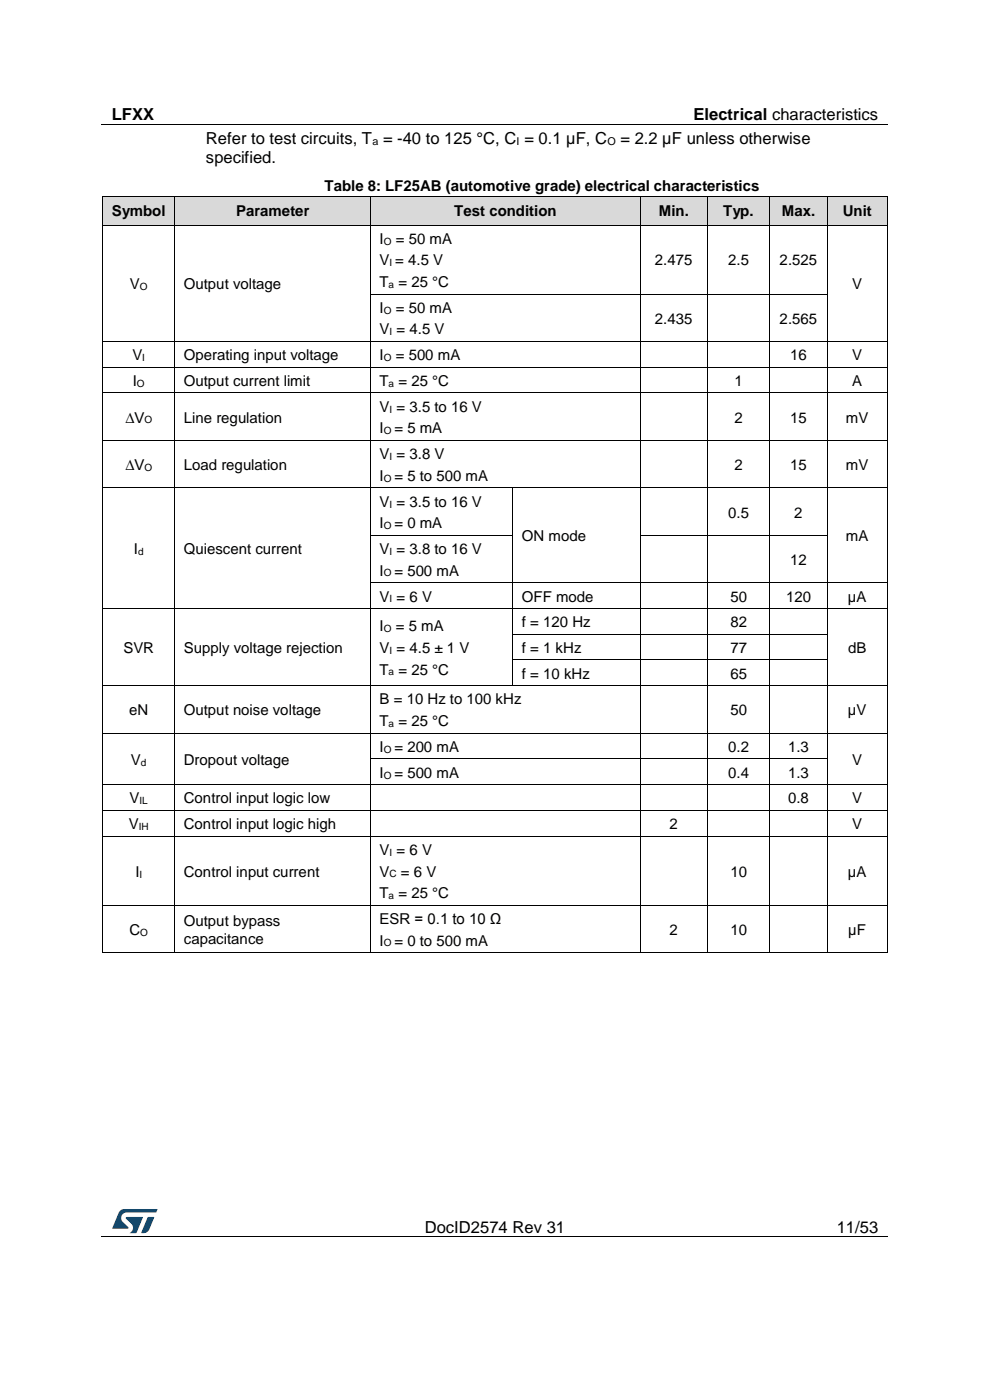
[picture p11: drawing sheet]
<svg xmlns="http://www.w3.org/2000/svg" width="210mm" height="297mm" viewBox="0 0 210 297" stroke-linecap="round" stroke-linejoin="round" font-family="sans-serif">
<path d="M21.5 26.5h166.8M21.5 262.4h166.8" fill="none" stroke="#000" stroke-width=".21"/>
<g fill="#000">
<path d="M104.4 26.4h.1v.1h-.1z" fill-rule="evenodd"/>
<path d="M61.6 262.3h.1v.2h-.1z" fill-rule="evenodd"/>
<path d="M148 262.3h.2v.2h-.2z" fill-rule="evenodd"/>
</g>
<g fill="#005288">
<path d="M25.4 256.9l.6-.4h.4l7 .1-.3 .6h-6.2a1.26 1.26 0 0 0-1.2 1.1 1.26 1.26 0 0 0 .8 1.4l.7 .6v.3l-3.4 .1z"/>
<path d="M31.4 258.2l1.3 .1-1 2.5a1.32 1.32 0 0 1-1.7 .7z"/>
<path d="M26.7 258.2l3.6 .1-1.4 3.3h-1.4a1.35 1.35 0 0 0 .7-1.2 1.35 1.35 0 0 0-.8-1.2l-.7-.6z"/>
</g>
<g fill="#d9d9d9">
<path d="M21.9 41.7h15.2v6h-15.2z" fill-rule="evenodd"/>
<path d="M23.7 41.7h11.5v6h-11.5z" fill-rule="evenodd"/>
<path d="M37.1 41.7h41.5v6h-41.5z" fill-rule="evenodd"/>
<path d="M39 41.7h37.8v6h-37.8z" fill-rule="evenodd"/>
<path d="M78.7 41.7h57.1v6h-57.1z" fill-rule="evenodd"/>
<path d="M80.6 41.7h53.3v6h-53.3z" fill-rule="evenodd"/>
<path d="M135.8 41.7h14.3v6h-14.3z" fill-rule="evenodd"/>
<path d="M137.7 41.7h10.5v6h-10.5z" fill-rule="evenodd"/>
<path d="M150.1 41.7h13.1v6h-13.1z" fill-rule="evenodd"/>
<path d="M152 41.7h9.4v6h-9.4z" fill-rule="evenodd"/>
<path d="M163.3 41.7h12.2v6h-12.2z" fill-rule="evenodd"/>
<path d="M165.2 41.7h8.4v6h-8.4z" fill-rule="evenodd"/>
<path d="M175.6 41.7h12.6v6h-12.6z" fill-rule="evenodd"/>
<path d="M177.4 41.7h8.9v6h-8.9z" fill-rule="evenodd"/>
</g>
<g fill="#000">
<path d="M21.7 47.7h.2v.1h-.2z" fill-rule="evenodd"/>
<path d="M21.7 47.7h.2v.1h-.2z" fill-rule="evenodd"/>
<path d="M21.7 41.6l.1 .1z" fill-rule="evenodd"/>
<path d="M21.7 41.6l.1 .1z" fill-rule="evenodd"/>
<path d="M21.9 47.7h.1v.1h-.1z" fill-rule="evenodd"/>
<path d="M37 47.7h.2v.1h-.2z" fill-rule="evenodd"/>
<path d="M37 41.6l.1 .1z" fill-rule="evenodd"/>
<path d="M37.2 47.7h.1v.1h-.1z" fill-rule="evenodd"/>
<path d="M78.5 47.7h.2v.1h-.2z" fill-rule="evenodd"/>
<path d="M78.6 41.6l.1 .1z" fill-rule="evenodd"/>
<path d="M78.7 47.7h.2v.1h-.2z" fill-rule="evenodd"/>
<path d="M135.7 47.7h.2v.1h-.2z" fill-rule="evenodd"/>
<path d="M135.8 41.6v.1z" fill-rule="evenodd"/>
<path d="M135.9 47.7h.2v.1h-.2z" fill-rule="evenodd"/>
<path d="M150 47.7h.2v.1h-.2z" fill-rule="evenodd"/>
<path d="M150.1 41.6v.1z" fill-rule="evenodd"/>
<path d="M150.2 47.7h.2v.1h-.2z" fill-rule="evenodd"/>
<path d="M163.1 47.7h.2v.1h-.2z" fill-rule="evenodd"/>
<path d="M163.2 41.6l.1 .1z" fill-rule="evenodd"/>
<path d="M163.3 47.7h.2v.1h-.2z" fill-rule="evenodd"/>
<path d="M175.4 47.7h.2v.1h-.2z" fill-rule="evenodd"/>
<path d="M175.5 41.6l.1 .1z" fill-rule="evenodd"/>
<path d="M175.6 47.7h.2v.1h-.2z" fill-rule="evenodd"/>
<path d="M188.1 47.7h.2v.1h-.2z" fill-rule="evenodd"/>
<path d="M188.1 47.7h.2v.1h-.2z" fill-rule="evenodd"/>
<path d="M188.2 41.6l.1 .1z" fill-rule="evenodd"/>
<path d="M188.2 41.6l.1 .1z" fill-rule="evenodd"/>
<path d="M21.7 62.3h.2v.2h-.2z" fill-rule="evenodd"/>
<path d="M21.7 72.4h.2v.1h-.2z" fill-rule="evenodd"/>
<path d="M21.7 77.8h.2v.2h-.2z" fill-rule="evenodd"/>
<path d="M37 62.3h.2v.2h-.2z" fill-rule="evenodd"/>
<path d="M37 72.4h.2v.1h-.2z" fill-rule="evenodd"/>
<path d="M37 77.8h.2v.2h-.2z" fill-rule="evenodd"/>
<path d="M78.5 62.3h.2v.2h-.2z" fill-rule="evenodd"/>
<path d="M78.5 72.4h.2v.1h-.2z" fill-rule="evenodd"/>
<path d="M78.5 77.8h.2v.2h-.2z" fill-rule="evenodd"/>
<path d="M135.7 62.3h.2v.2h-.2z" fill-rule="evenodd"/>
<path d="M135.7 72.4h.2v.1h-.2z" fill-rule="evenodd"/>
<path d="M135.7 77.8h.2v.2h-.2z" fill-rule="evenodd"/>
<path d="M150 62.3h.2v.2h-.2z" fill-rule="evenodd"/>
<path d="M150 72.4h.2v.1h-.2z" fill-rule="evenodd"/>
<path d="M150 77.8h.2v.2h-.2z" fill-rule="evenodd"/>
<path d="M163.1 62.3h.2v.2h-.2z" fill-rule="evenodd"/>
<path d="M163.1 72.4h.2v.1h-.2z" fill-rule="evenodd"/>
<path d="M163.1 77.8h.2v.2h-.2z" fill-rule="evenodd"/>
<path d="M175.4 62.3h.2v.2h-.2z" fill-rule="evenodd"/>
<path d="M175.4 72.4h.2v.1h-.2z" fill-rule="evenodd"/>
<path d="M175.4 77.8h.2v.2h-.2z" fill-rule="evenodd"/>
<path d="M188.1 62.3h.2v.2h-.2z" fill-rule="evenodd"/>
<path d="M188.1 72.4h.2v.1h-.2z" fill-rule="evenodd"/>
<path d="M188.1 77.8h.2v.2h-.2z" fill-rule="evenodd"/>
<path d="M21.7 83.3h.2v.1h-.2z" fill-rule="evenodd"/>
<path d="M21.7 93.4h.2v.1h-.2z" fill-rule="evenodd"/>
<path d="M37 83.3h.2v.1h-.2z" fill-rule="evenodd"/>
<path d="M37 93.4h.2v.1h-.2z" fill-rule="evenodd"/>
<path d="M78.5 83.3h.2v.1h-.2z" fill-rule="evenodd"/>
<path d="M78.5 93.4h.2v.1h-.2z" fill-rule="evenodd"/>
<path d="M135.7 83.3h.2v.1h-.2z" fill-rule="evenodd"/>
<path d="M135.7 93.4h.2v.1h-.2z" fill-rule="evenodd"/>
<path d="M150 83.3h.2v.1h-.2z" fill-rule="evenodd"/>
<path d="M150 93.4h.2v.1h-.2z" fill-rule="evenodd"/>
<path d="M163.1 83.3h.2v.1h-.2z" fill-rule="evenodd"/>
<path d="M163.1 93.4h.2v.1h-.2z" fill-rule="evenodd"/>
<path d="M175.4 83.3h.2v.1h-.2z" fill-rule="evenodd"/>
<path d="M175.4 93.4h.2v.1h-.2z" fill-rule="evenodd"/>
<path d="M188.1 83.3h.2v.1h-.2z" fill-rule="evenodd"/>
<path d="M188.1 93.4h.2v.1h-.2z" fill-rule="evenodd"/>
<path d="M21.7 103.4h.2v.2h-.2z" fill-rule="evenodd"/>
<path d="M21.7 113.5h.2v.1h-.2z" fill-rule="evenodd"/>
<path d="M37 103.4h.2v.2h-.2z" fill-rule="evenodd"/>
<path d="M37 113.5h.2v.1h-.2z" fill-rule="evenodd"/>
<path d="M78.5 103.4h.2v.2h-.2z" fill-rule="evenodd"/>
<path d="M78.5 113.5h.2v.1h-.2z" fill-rule="evenodd"/>
<path d="M108.7 103.4h.2v.2h-.2z" fill-rule="evenodd"/>
<path d="M108.7 113.5h.2v.1h-.2z" fill-rule="evenodd"/>
<path d="M135.7 103.4h.2v.2h-.2z" fill-rule="evenodd"/>
<path d="M135.7 113.5h.2v.1h-.2z" fill-rule="evenodd"/>
<path d="M150 103.4h.2v.2h-.2z" fill-rule="evenodd"/>
<path d="M150 113.5h.2v.1h-.2z" fill-rule="evenodd"/>
<path d="M163.1 103.4h.2v.2h-.2z" fill-rule="evenodd"/>
<path d="M163.1 113.5h.2v.1h-.2z" fill-rule="evenodd"/>
<path d="M175.4 103.4h.2v.2h-.2z" fill-rule="evenodd"/>
<path d="M175.4 113.5h.2v.1h-.2z" fill-rule="evenodd"/>
<path d="M188.1 103.4h.2v.2h-.2z" fill-rule="evenodd"/>
<path d="M188.1 113.5h.2v.1h-.2z" fill-rule="evenodd"/>
<path d="M21.7 123.5h.2v.2h-.2z" fill-rule="evenodd"/>
<path d="M21.7 129h.2v.2h-.2z" fill-rule="evenodd"/>
<path d="M21.7 134.5h.2v.1h-.2z" fill-rule="evenodd"/>
<path d="M37 123.5h.2v.2h-.2z" fill-rule="evenodd"/>
<path d="M37 129h.2v.2h-.2z" fill-rule="evenodd"/>
<path d="M37 134.5h.2v.1h-.2z" fill-rule="evenodd"/>
<path d="M78.5 123.5h.2v.2h-.2z" fill-rule="evenodd"/>
<path d="M78.5 129h.2v.2h-.2z" fill-rule="evenodd"/>
<path d="M78.5 134.5h.2v.1h-.2z" fill-rule="evenodd"/>
<path d="M108.7 123.5h.2v.2h-.2z" fill-rule="evenodd"/>
<path d="M108.7 129h.2v.2h-.2z" fill-rule="evenodd"/>
<path d="M108.7 134.5h.2v.1h-.2z" fill-rule="evenodd"/>
<path d="M135.7 123.5h.2v.2h-.2z" fill-rule="evenodd"/>
<path d="M135.7 129h.2v.2h-.2z" fill-rule="evenodd"/>
<path d="M135.7 134.5h.2v.1h-.2z" fill-rule="evenodd"/>
<path d="M150 123.5h.2v.2h-.2z" fill-rule="evenodd"/>
<path d="M150 129h.2v.2h-.2z" fill-rule="evenodd"/>
<path d="M150 134.5h.2v.1h-.2z" fill-rule="evenodd"/>
<path d="M163.1 123.5h.2v.2h-.2z" fill-rule="evenodd"/>
<path d="M163.1 129h.2v.2h-.2z" fill-rule="evenodd"/>
<path d="M163.1 134.5h.2v.1h-.2z" fill-rule="evenodd"/>
<path d="M175.4 123.5h.2v.2h-.2z" fill-rule="evenodd"/>
<path d="M175.4 129h.2v.2h-.2z" fill-rule="evenodd"/>
<path d="M175.4 134.5h.2v.1h-.2z" fill-rule="evenodd"/>
<path d="M188.1 123.5h.2v.2h-.2z" fill-rule="evenodd"/>
<path d="M188.1 129h.2v.2h-.2z" fill-rule="evenodd"/>
<path d="M188.1 134.5h.2v.1h-.2z" fill-rule="evenodd"/>
<path d="M21.7 139.9h.2v.2h-.2z" fill-rule="evenodd"/>
<path d="M21.7 145.4h.2v.2h-.2z" fill-rule="evenodd"/>
<path d="M21.7 155.5h.2v.1h-.2z" fill-rule="evenodd"/>
<path d="M37 139.9h.2v.2h-.2z" fill-rule="evenodd"/>
<path d="M37 145.4h.2v.2h-.2z" fill-rule="evenodd"/>
<path d="M37 155.5h.2v.1h-.2z" fill-rule="evenodd"/>
<path d="M78.5 139.9h.2v.2h-.2z" fill-rule="evenodd"/>
<path d="M78.5 145.4h.2v.2h-.2z" fill-rule="evenodd"/>
<path d="M78.5 155.5h.2v.1h-.2z" fill-rule="evenodd"/>
<path d="M108.7 139.9h.2v.2h-.2z" fill-rule="evenodd"/>
<path d="M108.7 145.4h.2v.2h-.2z" fill-rule="evenodd"/>
<path d="M135.7 139.9h.2v.2h-.2z" fill-rule="evenodd"/>
<path d="M135.7 145.4h.2v.2h-.2z" fill-rule="evenodd"/>
<path d="M135.7 155.5h.2v.1h-.2z" fill-rule="evenodd"/>
<path d="M150 139.9h.2v.2h-.2z" fill-rule="evenodd"/>
<path d="M150 145.4h.2v.2h-.2z" fill-rule="evenodd"/>
<path d="M150 155.5h.2v.1h-.2z" fill-rule="evenodd"/>
<path d="M163.1 139.9h.2v.2h-.2z" fill-rule="evenodd"/>
<path d="M163.1 145.4h.2v.2h-.2z" fill-rule="evenodd"/>
<path d="M163.1 155.5h.2v.1h-.2z" fill-rule="evenodd"/>
<path d="M175.4 139.9h.2v.2h-.2z" fill-rule="evenodd"/>
<path d="M175.4 145.4h.2v.2h-.2z" fill-rule="evenodd"/>
<path d="M175.4 155.5h.2v.1h-.2z" fill-rule="evenodd"/>
<path d="M188.1 139.9h.2v.2h-.2z" fill-rule="evenodd"/>
<path d="M188.1 145.4h.2v.2h-.2z" fill-rule="evenodd"/>
<path d="M188.1 155.5h.2v.1h-.2z" fill-rule="evenodd"/>
<path d="M21.7 160.9h.2v.2h-.2z" fill-rule="evenodd"/>
<path d="M21.7 166.4h.2v.2h-.2z" fill-rule="evenodd"/>
<path d="M21.7 171.9h.2v.1h-.2z" fill-rule="evenodd"/>
<path d="M21.7 177.3h.2v.2h-.2z" fill-rule="evenodd"/>
<path d="M37 160.9h.2v.2h-.2z" fill-rule="evenodd"/>
<path d="M37 166.4h.2v.2h-.2z" fill-rule="evenodd"/>
<path d="M37 171.9h.2v.1h-.2z" fill-rule="evenodd"/>
<path d="M37 177.3h.2v.2h-.2z" fill-rule="evenodd"/>
<path d="M78.5 160.9h.2v.2h-.2z" fill-rule="evenodd"/>
<path d="M78.5 166.4h.2v.2h-.2z" fill-rule="evenodd"/>
<path d="M78.5 171.9h.2v.1h-.2z" fill-rule="evenodd"/>
<path d="M78.5 177.3h.2v.2h-.2z" fill-rule="evenodd"/>
<path d="M135.7 160.9h.2v.2h-.2z" fill-rule="evenodd"/>
<path d="M135.7 166.4h.2v.2h-.2z" fill-rule="evenodd"/>
<path d="M135.7 171.9h.2v.1h-.2z" fill-rule="evenodd"/>
<path d="M135.7 177.3h.2v.2h-.2z" fill-rule="evenodd"/>
<path d="M150 160.9h.2v.2h-.2z" fill-rule="evenodd"/>
<path d="M150 166.4h.2v.2h-.2z" fill-rule="evenodd"/>
<path d="M150 171.9h.2v.1h-.2z" fill-rule="evenodd"/>
<path d="M150 177.3h.2v.2h-.2z" fill-rule="evenodd"/>
<path d="M163.1 160.9h.2v.2h-.2z" fill-rule="evenodd"/>
<path d="M163.1 166.4h.2v.2h-.2z" fill-rule="evenodd"/>
<path d="M163.1 171.9h.2v.1h-.2z" fill-rule="evenodd"/>
<path d="M163.1 177.3h.2v.2h-.2z" fill-rule="evenodd"/>
<path d="M175.4 160.9h.2v.2h-.2z" fill-rule="evenodd"/>
<path d="M175.4 166.4h.2v.2h-.2z" fill-rule="evenodd"/>
<path d="M175.4 171.9h.2v.1h-.2z" fill-rule="evenodd"/>
<path d="M175.4 177.3h.2v.2h-.2z" fill-rule="evenodd"/>
<path d="M188.1 160.9h.2v.2h-.2z" fill-rule="evenodd"/>
<path d="M188.1 166.4h.2v.2h-.2z" fill-rule="evenodd"/>
<path d="M188.1 171.9h.2v.1h-.2z" fill-rule="evenodd"/>
<path d="M188.1 177.3h.2v.2h-.2z" fill-rule="evenodd"/>
<path d="M21.7 192h.2v.1h-.2z" fill-rule="evenodd"/>
<path d="M37 192h.2v.1h-.2z" fill-rule="evenodd"/>
<path d="M78.5 192h.2v.1h-.2z" fill-rule="evenodd"/>
<path d="M135.7 192h.2v.1h-.2z" fill-rule="evenodd"/>
<path d="M150 192h.2v.1h-.2z" fill-rule="evenodd"/>
<path d="M163.1 192h.2v.1h-.2z" fill-rule="evenodd"/>
<path d="M175.4 192h.2v.1h-.2z" fill-rule="evenodd"/>
<path d="M188.1 192h.2v.1h-.2z" fill-rule="evenodd"/>
<path d="M21.7 202h.2v.2h-.2z" fill-rule="evenodd"/>
<path d="M21.7 202h.2v.2h-.2z" fill-rule="evenodd"/>
<path d="M37 202h.2v.2h-.2z" fill-rule="evenodd"/>
<path d="M78.5 202h.2v.2h-.2z" fill-rule="evenodd"/>
<path d="M135.7 202h.2v.2h-.2z" fill-rule="evenodd"/>
<path d="M150 202h.2v.2h-.2z" fill-rule="evenodd"/>
<path d="M163.1 202h.2v.2h-.2z" fill-rule="evenodd"/>
<path d="M175.4 202h.2v.2h-.2z" fill-rule="evenodd"/>
<path d="M188.1 202h.2v.2h-.2z" fill-rule="evenodd"/>
<path d="M188.1 202h.2v.2h-.2z" fill-rule="evenodd"/>
</g>
<g fill="none" stroke="#000" stroke-width=".21">
<path d="M21.8 41.7v6M21.8 47.8v14.5M21.8 41.6h15.3M22 47.8h15M37.1 41.7v6M37.1 47.8v14.5M37.1 41.6h41.5M37.3 47.8h41.2M78.6 41.7v6M78.6 47.8v14.5M78.7 41.6h57.1M78.9 47.8h56.8"/>
<path d="M135.8 41.7v6M135.8 47.8v14.5M135.8 41.6h14.3M136.1 47.8h13.9M150.1 41.7v6M150.1 47.8v14.5M150.1 41.6h13.1M150.4 47.8h12.7M163.2 41.7v6M163.2 47.8v14.5M163.3 41.6h12.2M163.5 47.8h11.9"/>
<path d="M175.5 41.7v6M175.5 47.8v14.5M175.6 41.6h12.6M175.8 47.8h12.3M188.2 41.7v6M188.2 47.8v14.5M21.8 62.5v9.9M21.8 72.5v5.3M21.8 78v5.3M21.9 72.4h15.1M21.9 77.9h15.1M37.1 62.5v9.9"/>
<path d="M37.1 72.5v5.3M37.1 78v5.3M37.2 72.4h41.3M37.2 77.9h41.3M78.6 62.5v9.9M78.6 72.5v5.3M78.6 78v5.3M78.7 62.4h57M78.7 72.4h57M78.7 77.9h57M135.8 62.5v9.9M135.8 72.5v5.3"/>
<path d="M135.8 78v5.3M135.9 62.4h14.1M135.9 72.4h14.1M135.9 77.9h14.1M150.1 62.5v9.9M150.1 72.5v5.3M150.1 78v5.3M150.2 62.4h12.9M150.2 72.4h12.9M150.2 77.9h12.9M163.2 62.5v9.9M163.2 72.5v5.3"/>
<path d="M163.2 78v5.3M163.3 62.4h12.1M163.3 72.4h12.1M163.3 77.9h12.1M175.5 62.5v9.9M175.5 72.5v5.3M175.5 78v5.3M175.6 72.4h12.5M175.6 77.9h12.5M188.2 62.5v9.9M188.2 72.5v5.3M188.2 78v5.3"/>
<path d="M21.8 83.4v10M21.8 93.5v9.9M21.9 83.4h15.1M21.9 93.4h15.1M37.1 83.4v10M37.1 93.5v9.9M37.2 83.4h41.3M37.2 93.4h41.3M78.6 83.4v10M78.6 93.5v9.9M78.7 83.4h57M78.7 93.4h57"/>
<path d="M135.8 83.4v10M135.8 93.5v9.9M135.9 83.4h14.1M135.9 93.4h14.1M150.1 83.4v10M150.1 93.5v9.9M150.2 83.4h12.9M150.2 93.4h12.9M163.2 83.4v10M163.2 93.5v9.9M163.3 83.4h12.1M163.3 93.4h12.1"/>
<path d="M175.5 83.4v10M175.5 93.5v9.9M175.6 83.4h12.5M175.6 93.4h12.5M188.2 83.4v10M188.2 93.5v9.9M21.8 103.6v9.9M21.8 113.6v9.9M21.9 103.5h15.1M37.1 103.6v9.9M37.1 113.6v9.9M37.2 103.5h41.3"/>
<path d="M78.6 103.6v9.9M78.6 113.6v9.9M78.7 103.5h30M78.7 113.6h30M108.8 103.6v9.9M108.8 113.6v9.9M108.9 103.5h26.8M135.8 103.6v9.9M135.8 113.6v9.9M135.9 103.5h14.1M135.9 113.6h14.1M150.1 103.6v9.9"/>
<path d="M150.1 113.6v9.9M150.2 103.5h12.9M150.2 113.6h12.9M163.2 103.6v9.9M163.2 113.6v9.9M163.3 103.5h12.1M163.3 113.6h12.1M175.5 103.6v9.9M175.5 113.6v9.9M175.6 103.5h12.5M188.2 103.6v9.9M188.2 113.6v9.9"/>
<path d="M21.8 123.7v5.3M21.8 129.2v5.3M21.8 134.6v5.3M21.9 129.1h15.1M37.1 123.7v5.3M37.1 129.2v5.3M37.1 134.6v5.3M37.2 129.1h41.3M78.6 123.7v5.3M78.6 129.2v5.3M78.6 134.6v5.3M78.7 123.6h30"/>
<path d="M78.7 129.1h30M108.8 123.7v5.3M108.8 129.2v5.3M108.8 134.6v5.3M108.9 123.6h26.8M108.9 129.1h26.8M108.9 134.6h26.8M135.8 123.7v5.3M135.8 129.2v5.3M135.8 134.6v5.3M135.9 123.6h14.1M135.9 129.1h14.1"/>
<path d="M135.9 134.6h14.1M150.1 123.7v5.3M150.1 129.2v5.3M150.1 134.6v5.3M150.2 123.6h12.9M150.2 129.1h12.9M150.2 134.6h12.9M163.2 123.7v5.3M163.2 129.2v5.3M163.2 134.6v5.3M163.3 123.6h12.1M163.3 129.1h12.1"/>
<path d="M163.3 134.6h12.1M175.5 123.7v5.3M175.5 129.2v5.3M175.5 134.6v5.3M175.6 123.6h12.5M175.6 129.1h12.5M188.2 123.7v5.3M188.2 129.2v5.3M188.2 134.6v5.3M21.8 140.1v5.3M21.8 145.6v9.9M21.8 155.6v5.3"/>
<path d="M21.9 145.5h15.1M21.9 155.6h15.1M37.1 140.1v5.3M37.1 145.6v9.9M37.1 155.6v5.3M37.2 145.5h41.3M37.2 155.6h41.3M78.6 140.1v5.3M78.6 145.6v9.9M78.6 155.6v5.3M78.7 145.5h30M78.7 155.6h57"/>
<path d="M108.8 140.1v5.3M108.9 140h26.8M108.9 145.5h26.8M135.8 140.1v5.3M135.8 145.6v9.9M135.8 155.6v5.3M135.9 140h14.1M135.9 145.5h14.1M135.9 155.6h14.1M150.1 140.1v5.3M150.1 145.6v9.9M150.1 155.6v5.3"/>
<path d="M150.2 140h12.9M150.2 145.5h12.9M150.2 155.6h12.9M163.2 140.1v5.3M163.2 145.6v9.9M163.2 155.6v5.3M163.3 140h12.1M163.3 145.5h12.1M163.3 155.6h12.1M175.5 140.1v5.3M175.5 145.6v9.9M175.5 155.6v5.3"/>
<path d="M175.6 145.5h12.5M175.6 155.6h12.5M188.2 140.1v5.3M188.2 145.6v9.9M188.2 155.6v5.3M21.8 161.1v5.3M21.8 166.6v5.3M21.8 172v5.3M21.8 177.5v14.5M21.9 166.5h15.1M21.9 171.9h15.1M21.9 177.4h15.1"/>
<path d="M37.1 161.1v5.3M37.1 166.6v5.3M37.1 172v5.3M37.1 177.5v14.5M37.2 166.5h41.3M37.2 171.9h41.3M37.2 177.4h41.3M78.6 161.1v5.3M78.6 166.6v5.3M78.6 172v5.3M78.6 177.5v14.5M78.7 161h57"/>
<path d="M78.7 166.5h57M78.7 171.9h57M78.7 177.4h57M135.8 161.1v5.3M135.8 166.6v5.3M135.8 172v5.3M135.8 177.5v14.5M135.9 161h14.1M135.9 166.5h14.1M135.9 171.9h14.1M135.9 177.4h14.1M150.1 161.1v5.3"/>
<path d="M150.1 166.6v5.3M150.1 172v5.3M150.1 177.5v14.5M150.2 161h12.9M150.2 166.5h12.9M150.2 171.9h12.9M150.2 177.4h12.9M163.2 161.1v5.3M163.2 166.6v5.3M163.2 172v5.3M163.2 177.5v14.5M163.3 161h12.1"/>
<path d="M163.3 166.5h12.1M163.3 171.9h12.1M163.3 177.4h12.1M175.5 161.1v5.3M175.5 166.6v5.3M175.5 172v5.3M175.5 177.5v14.5M175.6 166.5h12.5M175.6 171.9h12.5M175.6 177.4h12.5M188.2 161.1v5.3M188.2 166.6v5.3"/>
<path d="M188.2 172v5.3M188.2 177.5v14.5M21.8 192.1v9.9M21.9 192h15.1M37.1 192.1v9.9M37.2 192h41.3M78.6 192.1v9.9M78.7 192h57M135.8 192.1v9.9M135.9 192h14.1M150.1 192.1v9.9M150.2 192h12.9"/>
<path d="M163.2 192.1v9.9M163.3 192h12.1M175.5 192.1v9.9M175.6 192h12.5M188.2 192.1v9.9M21.9 202.1h15.1M37.2 202.1h41.3M78.7 202.1h57M135.9 202.1h14.1M150.2 202.1h12.9M163.3 202.1h12.1M175.6 202.1h12.5"/>
</g>
<g font-size="3.5">
<text x="23.7" y="25.5">LFXX</text>
<text x="147.1" y="25.5">Electrical characteristics</text>
<text x="43.7" y="30.6">Refer to test circuits, T = -40 to 125 °C, C = 0.1 µF, C</text>
<text x="43.7" y="34.7">specified.</text>
<text x="131.6" y="30.6">= 2.2 µF unless otherwise</text>
<text x="90.1" y="261.5">DocID2574 Rev 31</text>
<text x="177.5" y="261.5">11/53</text>
</g>
<g font-size="3.2">
<text x="68.9" y="40.4">Table 8: LF25AB (automotive grade) electrical characteristics</text>
<text x="23.7" y="45.8">Symbol</text>
<text x="50.1" y="45.8">Parameter</text>
<text x="96.4" y="45.8">Test condition</text>
<text x="139.8" y="45.8">Min.</text>
<text x="153.4" y="45.8">Typ.</text>
<text x="165.9" y="45.8">Max.</text>
<text x="178.8" y="45.8">Unit</text>
<text x="80.5" y="51.7">I</text>
<text x="84" y="51.7">= 50 mA</text>
<text x="80.5" y="56.3">V = 4.5 V</text>
<text x="138.9" y="56.3">2.475</text>
<text x="154.5" y="56.3">2.5</text>
<text x="165.4" y="56.3">2.525</text>
<text x="27.6" y="61.3">V</text>
<text x="39" y="61.3">Output voltage</text>
<text x="80.5" y="60.9">T = 25 °C</text>
<text x="180.8" y="61.3">V</text>
<text x="80.5" y="66.4">I</text>
<text x="80.5" y="71">V = 4.5 V</text>
<text x="84" y="66.4">= 50 mA</text>
<text x="138.9" y="68.7">2.435</text>
<text x="165.4" y="68.7">2.565</text>
<text x="28.1" y="76.4">V</text>
<text x="39" y="76.4">Operating input voltage</text>
<text x="80.5" y="76.4">I</text>
<text x="84" y="76.4">= 500 mA</text>
<text x="167.6" y="76.4">16</text>
<text x="180.8" y="76.4">V</text>
<text x="28.2" y="81.9">I</text>
<text x="39" y="81.9">Output current limit</text>
<text x="80.5" y="81.9">T = 25 °C</text>
<text x="155.8" y="81.9">1</text>
<text x="180.8" y="81.9">A</text>
<text x="26.6" y="89.7">∆V</text>
<text x="39" y="89.7">Line regulation</text>
<text x="80.5" y="87.4">V = 3.5 to 16 V</text>
<text x="155.8" y="89.7">2</text>
<text x="167.6" y="89.7">15</text>
<text x="179.5" y="89.7">mV</text>
<text x="80.5" y="92">I</text>
<text x="83.7" y="92">= 5 mA</text>
<text x="26.6" y="99.7">∆V</text>
<text x="39" y="99.7">Load regulation</text>
<text x="80.5" y="97.4">V = 3.8 V</text>
<text x="80.5" y="102">I</text>
<text x="83.7" y="102">= 5 to 500 mA</text>
<text x="155.8" y="99.7">2</text>
<text x="167.6" y="99.7">15</text>
<text x="179.5" y="99.7">mV</text>
<text x="80.5" y="107.5">V = 3.5 to 16 V</text>
<text x="80.5" y="112.1">I</text>
<text x="83.7" y="112.1">= 0 mA</text>
<text x="154.5" y="109.8">0.5</text>
<text x="168.5" y="109.8">2</text>
<text x="28.4" y="117.5">I</text>
<text x="39" y="117.5">Quiescent current</text>
<text x="80.5" y="117.5">V = 3.8 to 16 V</text>
<text x="110.7" y="114.8">ON mode</text>
<text x="167.6" y="119.8">12</text>
<text x="179.5" y="114.8">mA</text>
<text x="80.5" y="122.1">I</text>
<text x="83.7" y="122.1">= 500 mA</text>
<text x="80.5" y="127.6">V = 6 V</text>
<text x="110.7" y="127.6">OFF mode</text>
<text x="154.9" y="127.6">50</text>
<text x="166.7" y="127.6">120</text>
<text x="179.9" y="127.6">µA</text>
<text x="80.5" y="134">I</text>
<text x="84" y="134">= 5 mA</text>
<text x="110.7" y="133.1">f = 120 Hz</text>
<text x="154.9" y="133.1">82</text>
<text x="26.2" y="138.5">SVR</text>
<text x="39" y="138.5">Supply voltage rejection</text>
<text x="80.5" y="138.5">V = 4.5 ± 1 V</text>
<text x="80.5" y="143.1">T = 25 °C</text>
<text x="110.7" y="138.5">f = 1 kHz</text>
<text x="110.7" y="144">f = 10 kHz</text>
<text x="154.9" y="138.5">77</text>
<text x="154.9" y="144">65</text>
<text x="179.9" y="138.5">dB</text>
<text x="80.5" y="149.5">B = 10 Hz to 100 kHz</text>
<text x="27.4" y="151.7">eN</text>
<text x="39" y="151.7">Output noise voltage</text>
<text x="80.5" y="154">T = 25 °C</text>
<text x="154.9" y="151.7">50</text>
<text x="179.9" y="151.7">µV</text>
<text x="80.5" y="159.5">I</text>
<text x="83.7" y="159.5">= 200 mA</text>
<text x="154.5" y="159.5">0.2</text>
<text x="167.2" y="159.5">1.3</text>
<text x="27.8" y="162.2">V</text>
<text x="39" y="162.2">Dropout voltage</text>
<text x="80.5" y="165">I</text>
<text x="83.7" y="165">= 500 mA</text>
<text x="154.5" y="165">0.4</text>
<text x="167.2" y="165">1.3</text>
<text x="180.8" y="162.2">V</text>
<text x="27.5" y="170.5">V</text>
<text x="39" y="170.5">Control input logic low</text>
<text x="167.2" y="170.5">0.8</text>
<text x="180.8" y="170.5">V</text>
<text x="27.3" y="175.9">V</text>
<text x="39" y="175.9">Control input logic high</text>
<text x="142" y="175.9">2</text>
<text x="180.8" y="175.9">V</text>
<text x="28.7" y="186">I</text>
<text x="39" y="186">Control input current</text>
<text x="80.5" y="181.4">V = 6 V</text>
<text x="80.5" y="186">V</text>
<text x="85.1" y="186">= 6 V</text>
<text x="154.9" y="186">10</text>
<text x="179.9" y="186">µA</text>
<text x="80.5" y="190.6">T = 25 °C</text>
<text x="39" y="196.4">Output bypass</text>
<text x="80.5" y="196">ESR = 0.1 to 10 Ω</text>
<text x="27.5" y="198.3">C</text>
<text x="39" y="200.3">capacitance</text>
<text x="80.5" y="200.6">I</text>
<text x="83.7" y="200.6">= 0 to 500 mA</text>
<text x="142" y="198.3">2</text>
<text x="154.9" y="198.3">10</text>
<text x="180" y="198.3">µF</text>
</g>
<g font-size="2.3">
<text x="79" y="30.8">a</text>
<text x="109.6" y="30.8">I</text>
<text x="128.8" y="30.8">O</text>
</g>
<g font-size="2.1">
<text x="81.4" y="51.9">O</text>
<text x="82.7" y="56.5">I</text>
<text x="29.7" y="61.5">O</text>
<text x="82.4" y="61.1">a</text>
<text x="81.4" y="66.6">O</text>
<text x="82.7" y="71.1">I</text>
<text x="30.2" y="76.6">I</text>
<text x="81.4" y="76.6">O</text>
<text x="29" y="82">O</text>
<text x="82.4" y="82">a</text>
<text x="30.7" y="89.8">O</text>
<text x="82.7" y="87.6">I</text>
<text x="81.4" y="92.1">O</text>
<text x="30.7" y="99.9">O</text>
<text x="82.7" y="97.6">I</text>
<text x="81.4" y="102.2">O</text>
<text x="82.7" y="107.7">I</text>
<text x="81.4" y="112.2">O</text>
<text x="29.3" y="117.7">d</text>
<text x="82.7" y="117.7">I</text>
<text x="81.4" y="122.3">O</text>
<text x="82.7" y="127.8">I</text>
<text x="81.4" y="134.1">O</text>
<text x="82.4" y="143.3">a</text>
<text x="82.7" y="138.7">I</text>
<text x="82.4" y="154.2">a</text>
<text x="81.4" y="159.7">O</text>
<text x="29.9" y="162.4">d</text>
<text x="81.4" y="165.2">O</text>
<text x="29.6" y="170.6">IL</text>
<text x="29.4" y="176.1">IH</text>
<text x="82.7" y="181.6">I</text>
<text x="29.6" y="186.2">I</text>
<text x="82.4" y="190.7">a</text>
<text x="82.7" y="186.1">C</text>
<text x="29.8" y="198.5">O</text>
<text x="81.4" y="200.8">O</text>
</g>
</svg>
